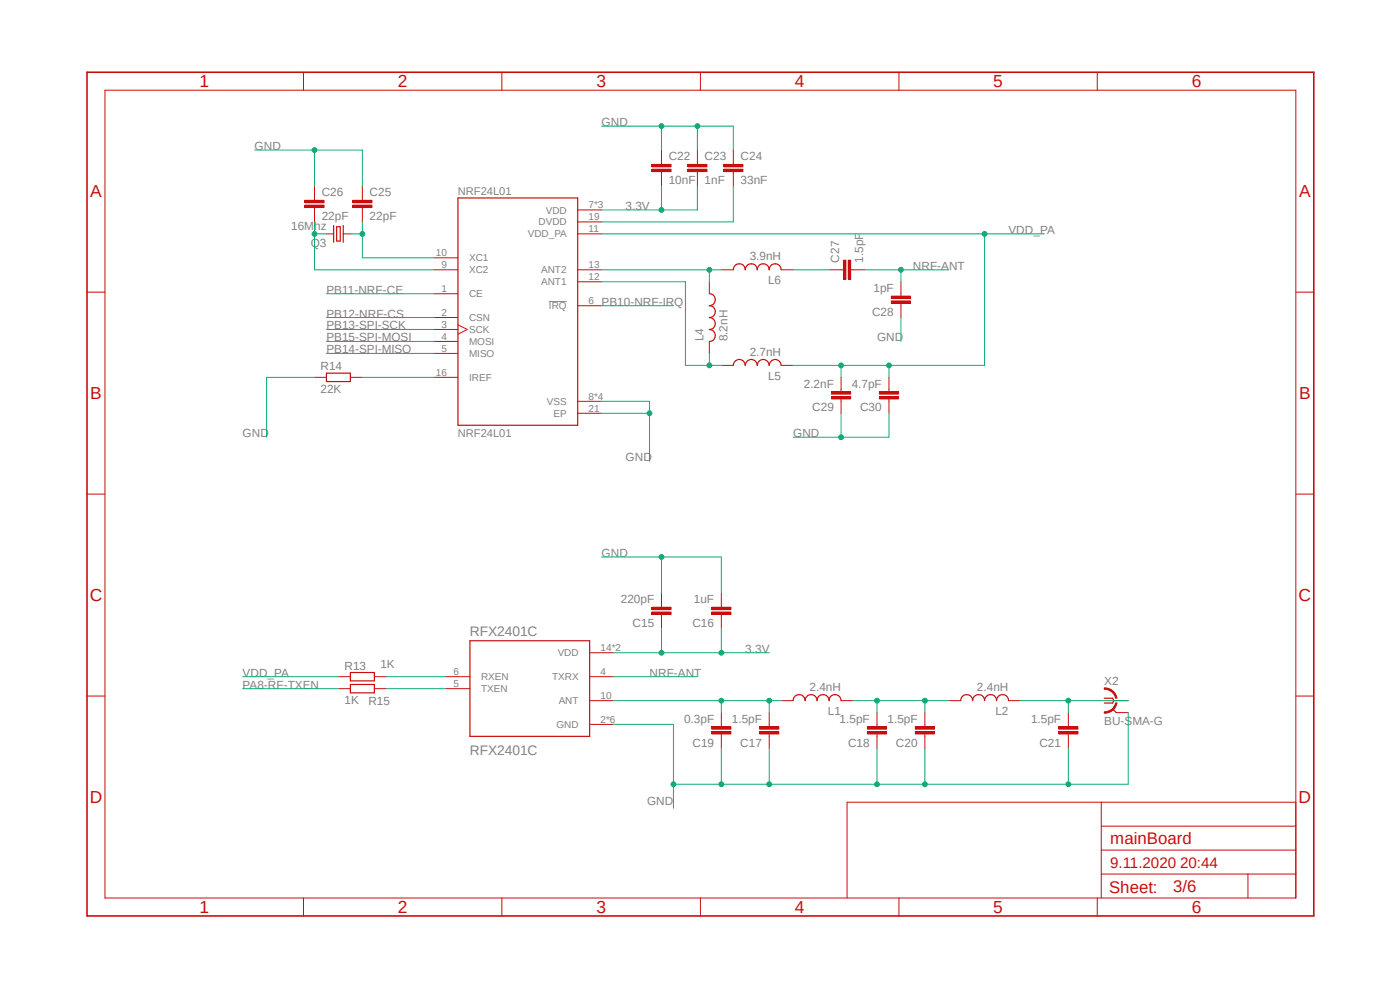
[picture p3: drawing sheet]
<svg xmlns="http://www.w3.org/2000/svg" width="297mm" height="210mm" viewBox="0 0 297 210" stroke-linecap="round" stroke-linejoin="round" font-family="sans-serif">
<path d="M17.9 15l261.2 179.9M279.1 15l-261.2 179.9" fill="none" stroke="#fff" stroke-width=".21"/>
<path d="M116.5 64h3.7" fill="none" stroke="#808080" stroke-width=".21"/>
<g fill="none" stroke="#c90d0c" stroke-width=".21">
<path d="M22.3 19.1h252.6v171.4h-252.6zM64.4 15.3v3.8M106.5 15.3v3.8M148.6 15.3v3.8M190.7 15.3v3.8M232.8 15.3v3.8M140.3 34.4v.5M140.3 36.4v.5M92.1 57.2h5.1M92.1 54.7h5.1M122.6 44.5h5M122.6 47.1h5"/>
<path d="M122.6 57.2h5M122.6 49.6h5M122.6 59.8h5M18.5 62h3.8M92.1 62.3h5.1M92.1 72.4h5.1M92.1 75h5.1M92.1 69.9h5.1M92.1 67.4h5.1M97.2 68.9l1.9 1-1.9 1M122.6 64.9h5M274.9 62h3.8"/>
<path d="M92.1 80.1h5.1M122.6 85.1h5M122.6 87.7h5M18.5 104.8h3.8M274.9 104.8h3.8M18.5 147.7h3.8M274.9 147.7h3.8M233.6 170.2v20.3M233.6 175.3h41.3M274.9 170.2h-95.2v20.3M64.4 190.5v3.8M106.5 190.5v3.8"/>
<path d="M148.6 190.5v3.8M190.7 190.5v3.8M232.8 190.5v3.8M233.6 185.4h41.3M233.6 180.3h41.3M264.8 185.4v5.1"/>
</g>
<path d="M18.5 15.3h260.2v179h-260.2z" fill="none" stroke="#c90d0c" stroke-width=".34"/>
<path d="M97.2 42h25.4v48.2h-25.4z" fill="none" stroke="#c90d0c" stroke-width=".25"/>
<path d="M138.3 35.9h4.1v.5h-4.1z" fill-rule="evenodd" fill="#c90d0c"/>
<path d="M138.3 35.9h4.1v.5h-4.1z" fill="none" stroke="#c90d0c" stroke-width=".21"/>
<path d="M138.3 34.9h4.1v.5h-4.1z" fill-rule="evenodd" fill="#c90d0c"/>
<path d="M138.3 34.9h4.1v.5h-4.1zM140.3 31.8v2.6M140.3 36.9v2.6M148 34.4v.5M148 36.4v.5" fill="none" stroke="#c90d0c" stroke-width=".21"/>
<path d="M145.9 35.9h4.1v.5h-4.1z" fill-rule="evenodd" fill="#c90d0c"/>
<path d="M145.9 35.9h4.1v.5h-4.1z" fill="none" stroke="#c90d0c" stroke-width=".21"/>
<path d="M145.9 34.9h4.1v.5h-4.1z" fill-rule="evenodd" fill="#c90d0c"/>
<path d="M145.9 34.9h4.1v.5h-4.1zM148 31.8v2.6M148 36.9v2.6M155.6 34.4v.5M155.6 36.4v.5" fill="none" stroke="#c90d0c" stroke-width=".21"/>
<path d="M153.5 35.9h4.1v.5h-4.1z" fill-rule="evenodd" fill="#c90d0c"/>
<path d="M153.5 35.9h4.1v.5h-4.1z" fill="none" stroke="#c90d0c" stroke-width=".21"/>
<path d="M153.5 34.9h4.1v.5h-4.1z" fill-rule="evenodd" fill="#c90d0c"/>
<path d="M153.5 34.9h4.1v.5h-4.1zM155.6 31.8v2.6M155.6 36.9v2.6M69.3 49.6h1.5M72.8 49.6h1.5M76.9 42v.5M76.9 44v.5M66.7 80.1h2.6M74.3 80.1h2.6" fill="none" stroke="#c90d0c" stroke-width=".21"/>
<path d="M70.8 47.8v3.6M71.4 48.1h.8v3h-.8zM72.8 47.8v3.6M69.3 79.2h5v1.7h-5z" fill="none" stroke="#c90d0c" stroke-width=".25"/>
<path d="M74.8 43.5h4.1v.5h-4.1z" fill-rule="evenodd" fill="#c90d0c"/>
<path d="M74.8 43.5h4.1v.5h-4.1z" fill="none" stroke="#c90d0c" stroke-width=".21"/>
<path d="M74.8 42.5h4.1v.5h-4.1z" fill-rule="evenodd" fill="#c90d0c"/>
<path d="M76.9 39.5v2.5M66.7 42v.5M66.7 44v.5M74.8 42.5h4.1v.5h-4.1zM76.9 44.5v2.6" fill="none" stroke="#c90d0c" stroke-width=".21"/>
<path d="M64.7 43.5h4v.5h-4z" fill-rule="evenodd" fill="#c90d0c"/>
<path d="M64.7 43.5h4v.5h-4z" fill="none" stroke="#c90d0c" stroke-width=".21"/>
<path d="M64.7 42.5h4v.5h-4z" fill-rule="evenodd" fill="#c90d0c"/>
<path d="M66.7 39.5v2.5M64.7 42.5h4v.5h-4zM66.7 44.5v2.6M178.4 57.2h.5M180.5 57.2h.5" fill="none" stroke="#c90d0c" stroke-width=".21"/>
<path d="M180 55.2h.5v4.1h-.5z" fill-rule="evenodd" fill="#c90d0c"/>
<path d="M180 55.2h.5v4.1h-.5z" fill="none" stroke="#c90d0c" stroke-width=".21"/>
<path d="M178.9 55.2h.6v4.1h-.6z" fill-rule="evenodd" fill="#c90d0c"/>
<path d="M175.9 57.2h2.5M178.9 55.2h.6v4.1h-.6zM181 57.2h2.5M191.1 62.3v.5M191.1 64.3v.6" fill="none" stroke="#c90d0c" stroke-width=".21"/>
<path d="M189.1 62.8h4.1v.5h-4.1z" fill-rule="evenodd" fill="#c90d0c"/>
<path d="M189.1 62.8h4.1v.5h-4.1z" fill="none" stroke="#c90d0c" stroke-width=".21"/>
<path d="M189.1 63.8h4.1v.5h-4.1z" fill-rule="evenodd" fill="#c90d0c"/>
<path d="M191.1 59.8v2.5M189.1 63.8h4.1v.5h-4.1zM191.1 64.9v2.5M178.4 82.6v.5M178.4 84.6v.5" fill="none" stroke="#c90d0c" stroke-width=".21"/>
<path d="M176.4 83.1h4.1v.5h-4.1z" fill-rule="evenodd" fill="#c90d0c"/>
<path d="M176.4 83.1h4.1v.5h-4.1z" fill="none" stroke="#c90d0c" stroke-width=".21"/>
<path d="M176.4 84.1h4.1v.5h-4.1z" fill-rule="evenodd" fill="#c90d0c"/>
<path d="M176.4 84.1h4.1v.5h-4.1zM178.4 80.1v2.5M178.4 85.1v2.6M188.6 82.6v.5M188.6 84.6v.5" fill="none" stroke="#c90d0c" stroke-width=".21"/>
<path d="M186.6 83.1h4v.5h-4z" fill-rule="evenodd" fill="#c90d0c"/>
<path d="M186.6 83.1h4v.5h-4z" fill="none" stroke="#c90d0c" stroke-width=".21"/>
<path d="M186.6 84.1h4v.5h-4z" fill-rule="evenodd" fill="#c90d0c"/>
<g fill="none" stroke="#c90d0c" stroke-width=".21">
<path d="M150.5 59.8v2.5M153 57.2h2.6M165.7 57.2h2.6M150.5 72.4v2.6M153 77.5h2.6M165.7 77.5h2.6M186.6 84.1h4v.5h-4zM188.6 80.1v2.5M188.6 85.1v2.6M125.1 138.5h5.1M140.3 128.3v.5M140.3 130.3v.6"/>
<path d="M94.6 143.6h5.1M94.6 146.1h5.1M125.1 143.6h5.1M125.1 148.6h5.1M125.1 153.7h5.1"/>
</g>
<path d="M155.6 57.2a1.27 1.27 0 0 1 1.2-1.2 1.27 1.27 0 0 1 1.3 1.2 1.27 1.27 0 0 1 1.3-1.2 1.27 1.27 0 0 1 1.3 1.2 1.27 1.27 0 0 1 1.2-1.2 1.27 1.27 0 0 1 1.3 1.2 1.27 1.27 0 0 1 1.3-1.2 1.27 1.27 0 0 1 1.2 1.2M150.5 62.3a1.27 1.27 0 0 1 1.3 1.3 1.27 1.27 0 0 1-1.3 1.3 1.25 1.25 0 0 1 1.3 1.2 1.25 1.25 0 0 1-1.3 1.3 1.27 1.27 0 0 1 1.3 1.2 1.27 1.27 0 0 1-1.3 1.3 1.27 1.27 0 0 1 1.3 1.3 1.27 1.27 0 0 1-1.3 1.2M155.6 77.5a1.27 1.27 0 0 1 1.2-1.3 1.27 1.27 0 0 1 1.3 1.3 1.27 1.27 0 0 1 1.3-1.3 1.27 1.27 0 0 1 1.3 1.3 1.27 1.27 0 0 1 1.2-1.3 1.27 1.27 0 0 1 1.3 1.3 1.27 1.27 0 0 1 1.3-1.3 1.27 1.27 0 0 1 1.2 1.3M99.7 135.9h25.4v20.3h-25.4z" fill="none" stroke="#c90d0c" stroke-width=".25"/>
<path d="M138.3 128.8h4.1v.5h-4.1z" fill-rule="evenodd" fill="#c90d0c"/>
<path d="M138.3 128.8h4.1v.5h-4.1z" fill="none" stroke="#c90d0c" stroke-width=".21"/>
<path d="M138.3 129.8h4.1v.5h-4.1z" fill-rule="evenodd" fill="#c90d0c"/>
<path d="M138.3 129.8h4.1v.5h-4.1zM140.3 125.8v2.5M140.3 130.9v2.5M153 128.3v.5M153 130.3v.6" fill="none" stroke="#c90d0c" stroke-width=".21"/>
<path d="M151 128.8h4.1v.5h-4.1z" fill-rule="evenodd" fill="#c90d0c"/>
<path d="M151 128.8h4.1v.5h-4.1z" fill="none" stroke="#c90d0c" stroke-width=".21"/>
<path d="M151 129.8h4.1v.5h-4.1z" fill-rule="evenodd" fill="#c90d0c"/>
<g fill="none" stroke="#c90d0c" stroke-width=".21">
<path d="M151 129.8h4.1v.5h-4.1zM153 125.8v2.5M153 130.9v2.5M71.8 143.6h2.5M71.8 146.1h2.5M79.4 143.6h2.5M79.4 146.1h2.5M163.2 153.7v.5M163.2 155.7v.5M165.7 148.6h2.6M178.4 148.6h2.6M201.3 148.6h2.5"/>
<path d="M214 148.6h2.5"/>
</g>
<path d="M74.3 142.7h5.1v1.7h-5.1zM74.3 145.2h5.1v1.8h-5.1zM168.3 148.6a1.27 1.27 0 0 1 1.2-1.2 1.27 1.27 0 0 1 1.3 1.2 1.27 1.27 0 0 1 1.3-1.2 1.27 1.27 0 0 1 1.3 1.2 1.27 1.27 0 0 1 1.2-1.2 1.27 1.27 0 0 1 1.3 1.2 1.27 1.27 0 0 1 1.3-1.2 1.27 1.27 0 0 1 1.2 1.2M203.8 148.6a1.25 1.25 0 0 1 1.3-1.2 1.25 1.25 0 0 1 1.2 1.2 1.27 1.27 0 0 1 1.3-1.2 1.27 1.27 0 0 1 1.3 1.2 1.27 1.27 0 0 1 1.2-1.2 1.27 1.27 0 0 1 1.3 1.2 1.27 1.27 0 0 1 1.3-1.2 1.27 1.27 0 0 1 1.3 1.2" fill="none" stroke="#c90d0c" stroke-width=".25"/>
<path d="M161.2 154.2h4v.5h-4z" fill-rule="evenodd" fill="#c90d0c"/>
<path d="M161.2 154.2h4v.5h-4z" fill="none" stroke="#c90d0c" stroke-width=".21"/>
<path d="M161.2 155.2h4v.5h-4z" fill-rule="evenodd" fill="#c90d0c"/>
<path d="M161.2 155.2h4v.5h-4zM163.2 151.2v2.5M163.2 156.2v2.5M186.1 153.7v.5M186.1 155.7v.5" fill="none" stroke="#c90d0c" stroke-width=".21"/>
<path d="M184 154.2h4.1v.5h-4.1z" fill-rule="evenodd" fill="#c90d0c"/>
<path d="M184 154.2h4.1v.5h-4.1z" fill="none" stroke="#c90d0c" stroke-width=".21"/>
<path d="M184 155.2h4.1v.5h-4.1z" fill-rule="evenodd" fill="#c90d0c"/>
<path d="M153 153.7v.5M153 155.7v.5M184 155.2h4.1v.5h-4.1zM186.1 151.2v2.5M186.1 156.2v2.5" fill="none" stroke="#c90d0c" stroke-width=".21"/>
<path d="M151 154.2h4.1v.5h-4.1z" fill-rule="evenodd" fill="#c90d0c"/>
<path d="M151 154.2h4.1v.5h-4.1z" fill="none" stroke="#c90d0c" stroke-width=".21"/>
<path d="M151 155.2h4.1v.5h-4.1z" fill-rule="evenodd" fill="#c90d0c"/>
<path d="M151 155.2h4.1v.5h-4.1zM153 151.2v2.5M153 156.2v2.5M196.2 153.7v.5M196.2 155.7v.5" fill="none" stroke="#c90d0c" stroke-width=".21"/>
<path d="M194.2 154.2h4v.5h-4z" fill-rule="evenodd" fill="#c90d0c"/>
<path d="M194.2 154.2h4v.5h-4z" fill="none" stroke="#c90d0c" stroke-width=".21"/>
<path d="M194.2 155.2h4v.5h-4z" fill-rule="evenodd" fill="#c90d0c"/>
<path d="M194.2 155.2h4v.5h-4zM196.2 151.2v2.5M196.2 156.2v2.5M226.7 153.7v.5M226.7 155.7v.5" fill="none" stroke="#c90d0c" stroke-width=".21"/>
<path d="M224.6 154.2h4.1v.5h-4.1z" fill-rule="evenodd" fill="#c90d0c"/>
<path d="M224.6 154.2h4.1v.5h-4.1z" fill="none" stroke="#c90d0c" stroke-width=".21"/>
<path d="M224.6 155.2h4.1v.5h-4.1z" fill-rule="evenodd" fill="#c90d0c"/>
<path d="M224.6 155.2h4.1v.5h-4.1zM226.7 151.2v2.5M226.7 156.2v2.5M236.3 148.6h.5" fill="none" stroke="#c90d0c" stroke-width=".21"/>
<path d="M234.3 148.1h1.8l.2 .5-.2 .5h-1.8M236.1 150.4l.7 .8" fill="none" stroke="#c90d0c" stroke-width=".25"/>
<path d="M234.3 145.9a2.64 2.64 0 0 1 2.7 2.2h-.3a2.46 2.46 0 0 0-2.4-1.9z" fill-rule="evenodd" fill="#c90d0c"/>
<path d="M234.3 145.9a2.64 2.64 0 0 1 2.7 2.2h-.3a2.46 2.46 0 0 0-2.4-1.9z" fill="none" stroke="#c90d0c" stroke-width=".21"/>
<path d="M234.3 151a2.35 2.35 0 0 0 2.4-1.9h.3a2.6 2.6 0 0 1-2.7 2.2z" fill-rule="evenodd" fill="#c90d0c"/>
<path d="M234.3 151a2.35 2.35 0 0 0 2.4-1.9h.3a2.6 2.6 0 0 1-2.7 2.2zM236.8 148.6h2.6M236.8 151.2h2.6" fill="none" stroke="#c90d0c" stroke-width=".21"/>
<path d="M74.3 49.6h2.6M76.9 47.1v7.6h15.2M69.3 62.3h22.8M69.3 67.4h22.8" fill="none" stroke="#0dab76" stroke-width=".21"/>
<circle cx="76.9" cy="49.6" r=".51" fill="#0dab76"/>
<g fill="none" stroke="#0dab76" stroke-width=".21">
<path d="M66.7 47.1v10.1h25.4M66.7 49.6h2.6"/>
<circle cx="76.9" cy="49.6" r=".51"/>
</g>
<circle cx="66.7" cy="49.6" r=".51" fill="#0dab76"/>
<g fill="none" stroke="#0dab76" stroke-width=".21">
<path d="M127.6 49.6h81.3v27.9h-40.6M69.3 69.9h22.8M69.3 72.4h22.8M178.4 77.5v2.6M76.9 80.1h15.2"/>
<circle cx="66.7" cy="49.6" r=".51"/>
</g>
<circle cx="178.4" cy="77.5" r=".51" fill="#0dab76"/>
<g fill="none" stroke="#0dab76" stroke-width=".21">
<path d="M188.6 77.5v2.6"/>
<circle cx="178.4" cy="77.5" r=".51"/>
</g>
<circle cx="188.6" cy="77.5" r=".51" fill="#0dab76"/>
<g fill="none" stroke="#0dab76" stroke-width=".21">
<path d="M208.9 49.6h12.7"/>
<circle cx="188.6" cy="77.5" r=".51"/>
</g>
<circle cx="208.9" cy="49.6" r=".51" fill="#0dab76"/>
<g fill="none" stroke="#0dab76" stroke-width=".21">
<path d="M127.6 57.2h25.4M150.5 57.2v2.6M51.5 143.6h20.3"/>
<circle cx="208.9" cy="49.6" r=".51"/>
</g>
<circle cx="150.5" cy="57.2" r=".51" fill="#0dab76"/>
<g fill="none" stroke="#0dab76" stroke-width=".21">
<path d="M127.6 59.8h17.8v17.7h7.6M150.5 75v2.5"/>
<circle cx="150.5" cy="57.2" r=".51"/>
</g>
<circle cx="150.5" cy="77.5" r=".51" fill="#0dab76"/>
<g fill="none" stroke="#0dab76" stroke-width=".21">
<path d="M127.6 64.9h15.3M127.6 85.1h10.2v12.7M127.6 87.7h10.2"/>
<circle cx="150.5" cy="77.5" r=".51"/>
</g>
<circle cx="137.8" cy="87.7" r=".51" fill="#0dab76"/>
<g fill="none" stroke="#0dab76" stroke-width=".21">
<path d="M54 31.8h22.9v7.7M66.7 31.8v7.7M66.7 80.1h-10.1v12.7"/>
<circle cx="137.8" cy="87.7" r=".51"/>
</g>
<circle cx="66.7" cy="31.8" r=".51" fill="#0dab76"/>
<g fill="none" stroke="#0dab76" stroke-width=".21">
<path d="M191.1 67.4v5M178.4 87.7v5.1M188.6 87.7v5.1h-20.3"/>
<circle cx="66.7" cy="31.8" r=".51"/>
</g>
<circle cx="178.4" cy="92.8" r=".51" fill="#0dab76"/>
<g fill="none" stroke="#0dab76" stroke-width=".21">
<path d="M127.6 26.8h28v5M148 26.8v5"/>
<circle cx="178.4" cy="92.8" r=".51"/>
</g>
<circle cx="148" cy="26.8" r=".51" fill="#0dab76"/>
<g fill="none" stroke="#0dab76" stroke-width=".21">
<path d="M140.3 26.8v5"/>
<circle cx="148" cy="26.8" r=".51"/>
</g>
<circle cx="140.3" cy="26.8" r=".51" fill="#0dab76"/>
<g fill="none" stroke="#0dab76" stroke-width=".21">
<path d="M127.6 118.2h25.4v7.6M140.3 118.2v7.6"/>
<circle cx="140.3" cy="26.8" r=".51"/>
</g>
<circle cx="140.3" cy="118.2" r=".51" fill="#0dab76"/>
<g fill="none" stroke="#0dab76" stroke-width=".21">
<path d="M130.2 153.7h12.7v12.7h83.8v-7.7M153 158.7v7.7"/>
<circle cx="140.3" cy="118.2" r=".51"/>
</g>
<circle cx="153" cy="166.4" r=".51" fill="#0dab76"/>
<circle cx="153" cy="166.4" r=".51" fill="none" stroke="#0dab76" stroke-width=".21"/>
<circle cx="142.9" cy="166.4" r=".51" fill="#0dab76"/>
<g fill="none" stroke="#0dab76" stroke-width=".21">
<path d="M163.2 158.7v7.7M142.9 166.4v5"/>
<circle cx="142.9" cy="166.4" r=".51"/>
</g>
<circle cx="163.2" cy="166.4" r=".51" fill="#0dab76"/>
<g fill="none" stroke="#0dab76" stroke-width=".21">
<path d="M186.1 158.7v7.7"/>
<circle cx="163.2" cy="166.4" r=".51"/>
</g>
<circle cx="186.1" cy="166.4" r=".51" fill="#0dab76"/>
<g fill="none" stroke="#0dab76" stroke-width=".21">
<path d="M196.2 158.7v7.7"/>
<circle cx="186.1" cy="166.4" r=".51"/>
</g>
<circle cx="196.2" cy="166.4" r=".51" fill="#0dab76"/>
<g fill="none" stroke="#0dab76" stroke-width=".21">
<path d="M239.4 151.2v15.2h-12.7"/>
<circle cx="196.2" cy="166.4" r=".51"/>
</g>
<circle cx="226.6" cy="166.4" r=".51" fill="#0dab76"/>
<g fill="none" stroke="#0dab76" stroke-width=".21">
<path d="M140.3 39.5v5M148 39.5v5h-20.4M168.3 57.2h7.6M69.3 75h22.8"/>
<circle cx="226.6" cy="166.4" r=".51"/>
</g>
<circle cx="140.3" cy="44.5" r=".51" fill="#0dab76"/>
<g fill="none" stroke="#0dab76" stroke-width=".21">
<path d="M130.2 138.5h33M153 133.4v5.1"/>
<circle cx="140.3" cy="44.5" r=".51"/>
</g>
<circle cx="153" cy="138.5" r=".51" fill="#0dab76"/>
<g fill="none" stroke="#0dab76" stroke-width=".21">
<path d="M140.3 133.4v5.1"/>
<circle cx="153" cy="138.5" r=".51"/>
</g>
<circle cx="140.3" cy="138.5" r=".51" fill="#0dab76"/>
<g fill="none" stroke="#0dab76" stroke-width=".21">
<path d="M155.6 39.5v7.6h-28M183.5 57.2h17.8M191.1 57.2v2.6M130.2 143.6h17.8"/>
<circle cx="140.3" cy="138.5" r=".51"/>
</g>
<circle cx="191.1" cy="57.2" r=".51" fill="#0dab76"/>
<g fill="none" stroke="#0dab76" stroke-width=".21">
<path d="M81.9 143.6h12.7M81.9 146.1h12.7M130.2 148.6h35.5M163.2 148.6v2.6"/>
<circle cx="191.1" cy="57.2" r=".51"/>
</g>
<circle cx="163.2" cy="148.6" r=".51" fill="#0dab76"/>
<g fill="none" stroke="#0dab76" stroke-width=".21">
<path d="M153 148.6v2.6"/>
<circle cx="163.2" cy="148.6" r=".51"/>
</g>
<circle cx="153" cy="148.6" r=".51" fill="#0dab76"/>
<g fill="none" stroke="#0dab76" stroke-width=".21">
<path d="M181 148.6h20.3M196.2 148.6v2.6"/>
<circle cx="153" cy="148.6" r=".51"/>
</g>
<circle cx="196.2" cy="148.6" r=".51" fill="#0dab76"/>
<g fill="none" stroke="#0dab76" stroke-width=".21">
<path d="M186.1 148.6v2.6"/>
<circle cx="196.2" cy="148.6" r=".51"/>
</g>
<circle cx="186.1" cy="148.6" r=".51" fill="#0dab76"/>
<g fill="none" stroke="#0dab76" stroke-width=".21">
<path d="M216.5 148.6h22.9M226.7 148.6v2.6"/>
<circle cx="186.1" cy="148.6" r=".51"/>
</g>
<circle cx="226.6" cy="148.6" r=".51" fill="#0dab76"/>
<g fill="none" stroke="#0dab76" stroke-width=".21">
<path d="M51.5 146.1h20.3"/>
<circle cx="226.6" cy="148.6" r=".51"/>
</g>
<g font-size="3.7" fill="#c90d0c">
<text x="42.3" y="18.5">1</text>
<text x="84.4" y="18.5">2</text>
<text x="126.5" y="18.5">3</text>
<text x="168.6" y="18.5">4</text>
<text x="210.7" y="18.5">5</text>
<text x="252.9" y="18.5">6</text>
<text x="19.1" y="41.9">A</text>
<text x="275.6" y="41.9">A</text>
<text x="19.1" y="84.7">B</text>
<text x="275.6" y="84.7">B</text>
<text x="19" y="127.5">C</text>
<text x="275.5" y="127.5">C</text>
<text x="19" y="170.4">D</text>
<text x="275.5" y="170.4">D</text>
<text x="42.3" y="193.7">1</text>
<text x="84.4" y="193.7">2</text>
<text x="126.5" y="193.7">3</text>
<text x="168.6" y="193.7">4</text>
<text x="210.7" y="193.7">5</text>
<text x="252.9" y="193.7">6</text>
</g>
<g font-size="3.6" fill="#c90d0c">
<text x="235.5" y="179.1">mainBoard</text>
<text x="235.3" y="189.4">Sheet:</text>
<text x="248.9" y="189.2">3/6</text>
</g>
<text font-size="3.2" fill="#c90d0c" x="235.5" y="184.1">9.11.2020 20:44</text>
<g font-size="2.9" fill="#808080">
<text x="99.7" y="134.9">RFX2401C</text>
<text x="99.7" y="160.2">RFX2401C</text>
</g>
<g font-size="2.5" fill="#808080">
<text x="127.6" y="26.8">GND</text>
<text x="54" y="31.8">GND</text>
<text x="141.9" y="34">C22</text>
<text x="149.5" y="34">C23</text>
<text x="157.1" y="34">C24</text>
<text x="68.2" y="41.6">C26</text>
<text x="78.4" y="41.6">C25</text>
<text x="141.9" y="39.1">10nF</text>
<text x="149.5" y="39.1">1nF</text>
<text x="157.1" y="39.1">33nF</text>
<text x="68.2" y="46.7">22pF</text>
<text x="78.4" y="46.7">22pF</text>
<text x="132.7" y="44.5">3.3V</text>
<text x="61.8" y="48.9">16Mhz</text>
<text x="65.9" y="52.4">Q3</text>
<text x="214" y="49.6">VDD_PA</text>
<text x="159" y="55.2">3.9nH</text>
<text x="178.1" y="55.7" transform="rotate(-90 178.1 55.7)">C27</text>
<text x="183.1" y="55.7" transform="rotate(-90 183.1 55.7)">1.5pF</text>
<text x="193.7" y="57.2">NRF-ANT</text>
<text x="69.3" y="62.3">PB11-NRF-CE</text>
<text x="127.6" y="64.9">PB10-NRF-IRQ</text>
<text x="162.9" y="60.3">L6</text>
<text x="185.3" y="61.9">1pF</text>
<text x="69.3" y="67.4">PB12-NRF-CS</text>
<text x="69.3" y="69.9">PB13-SPI-SCK</text>
<text x="185" y="67">C28</text>
<text x="69.3" y="72.4">PB15-SPI-MOSI</text>
<text x="69.3" y="75">PB14-SPI-MISO</text>
<text x="149.2" y="72.4" transform="rotate(-90 149.2 72.4)">L4</text>
<text x="154.3" y="72.4" transform="rotate(-90 154.3 72.4)">8.2nH</text>
<text x="159" y="75.5">2.7nH</text>
<text x="186.1" y="72.4">GND</text>
<text x="68" y="83.4">22K</text>
<text x="68" y="78.6">R14</text>
<text x="162.9" y="80.6">L5</text>
<text x="170.5" y="82.2">2.2nF</text>
<text x="180.7" y="82.2">4.7pF</text>
<text x="172.3" y="87.3">C29</text>
<text x="182.5" y="87.3">C30</text>
<text x="51.5" y="92.8">GND</text>
<text x="168.3" y="92.8">GND</text>
<text x="132.7" y="97.8">GND</text>
<text x="127.6" y="118.2">GND</text>
<text x="131.7" y="127.9">220pF</text>
<text x="147.2" y="127.9">1uF</text>
<text x="134.2" y="133">C15</text>
<text x="146.9" y="133">C16</text>
<text x="51.5" y="143.6">VDD_PA</text>
<text x="73.1" y="142">R13</text>
<text x="80.7" y="141.8">1K</text>
<text x="137.8" y="143.6">NRF-ANT</text>
<text x="158.1" y="138.5">3.3V</text>
<text x="51.5" y="146.1">PA8-RF-TXEN</text>
<text x="73.1" y="149.4">1K</text>
<text x="78.1" y="149.7">R15</text>
<text x="171.7" y="146.6">2.4nH</text>
<text x="207.3" y="146.6">2.4nH</text>
<text x="234.3" y="145.3">X2</text>
<text x="145.1" y="153.3">0.3pF</text>
<text x="155.3" y="153.3">1.5pF</text>
<text x="175.6" y="151.7">L1</text>
<text x="178.1" y="153.3">1.5pF</text>
<text x="188.3" y="153.3">1.5pF</text>
<text x="211.2" y="151.7">L2</text>
<text x="218.7" y="153.3">1.5pF</text>
<text x="234.3" y="153.7">BU-SMA-G</text>
<text x="146.9" y="158.4">C19</text>
<text x="157.1" y="158.4">C17</text>
<text x="179.9" y="158.4">C18</text>
<text x="190.1" y="158.4">C20</text>
<text x="220.5" y="158.4">C21</text>
<text x="137.3" y="170.7">GND</text>
</g>
<g font-size="2.4" fill="#808080">
<text x="97.2" y="41.3">NRF24L01</text>
<text x="97.2" y="92.8">NRF24L01</text>
</g>
<g font-size="2.1" fill="#808080">
<text x="114.3" y="47.8">DVDD</text>
<text x="115.8" y="45.3">VDD</text>
<text x="124.9" y="44.2">7*3</text>
<text x="124.9" y="46.7">19</text>
<text x="112" y="50.4">VDD_PA</text>
<text x="124.9" y="49.2">11</text>
<text x="92.5" y="54.3">10</text>
<text x="93.6" y="56.9">9</text>
<text x="99.5" y="58">XC2</text>
<text x="99.5" y="55.5">XC1</text>
<text x="114.8" y="58">ANT2</text>
<text x="124.9" y="59.4">12</text>
<text x="124.9" y="56.9">13</text>
<text x="93.6" y="61.9">1</text>
<text x="99.5" y="63.1">CE</text>
<text x="114.8" y="60.5">ANT1</text>
<text x="116.5" y="65.6">IRQ</text>
<text x="124.9" y="64.5">6</text>
<text x="93.6" y="69.6">3</text>
<text x="93.6" y="67">2</text>
<text x="99.5" y="70.7">SCK</text>
<text x="99.5" y="68.1">CSN</text>
<text x="93.6" y="72.1">4</text>
<text x="93.6" y="74.6">5</text>
<text x="99.5" y="73.2">MOSI</text>
<text x="99.5" y="75.7">MISO</text>
<text x="92.5" y="79.7">16</text>
<text x="99.5" y="80.8">IREF</text>
<text x="116" y="85.9">VSS</text>
<text x="117.4" y="88.4">EP</text>
<text x="124.9" y="84.8">8*4</text>
<text x="124.9" y="87.3">21</text>
<text x="96.2" y="143.2">6</text>
<text x="118.3" y="139.2">VDD</text>
<text x="127.4" y="143.2">4</text>
<text x="127.4" y="138.1">14*2</text>
<text x="96.2" y="145.7">5</text>
<text x="102.1" y="144.3">RXEN</text>
<text x="102.1" y="146.9">TXEN</text>
<text x="117.1" y="144.3">TXRX</text>
<text x="118.5" y="149.4">ANT</text>
<text x="127.4" y="148.3">10</text>
<text x="118.1" y="154.5">GND</text>
<text x="127.4" y="153.3">2*6</text>
</g>
</svg>
